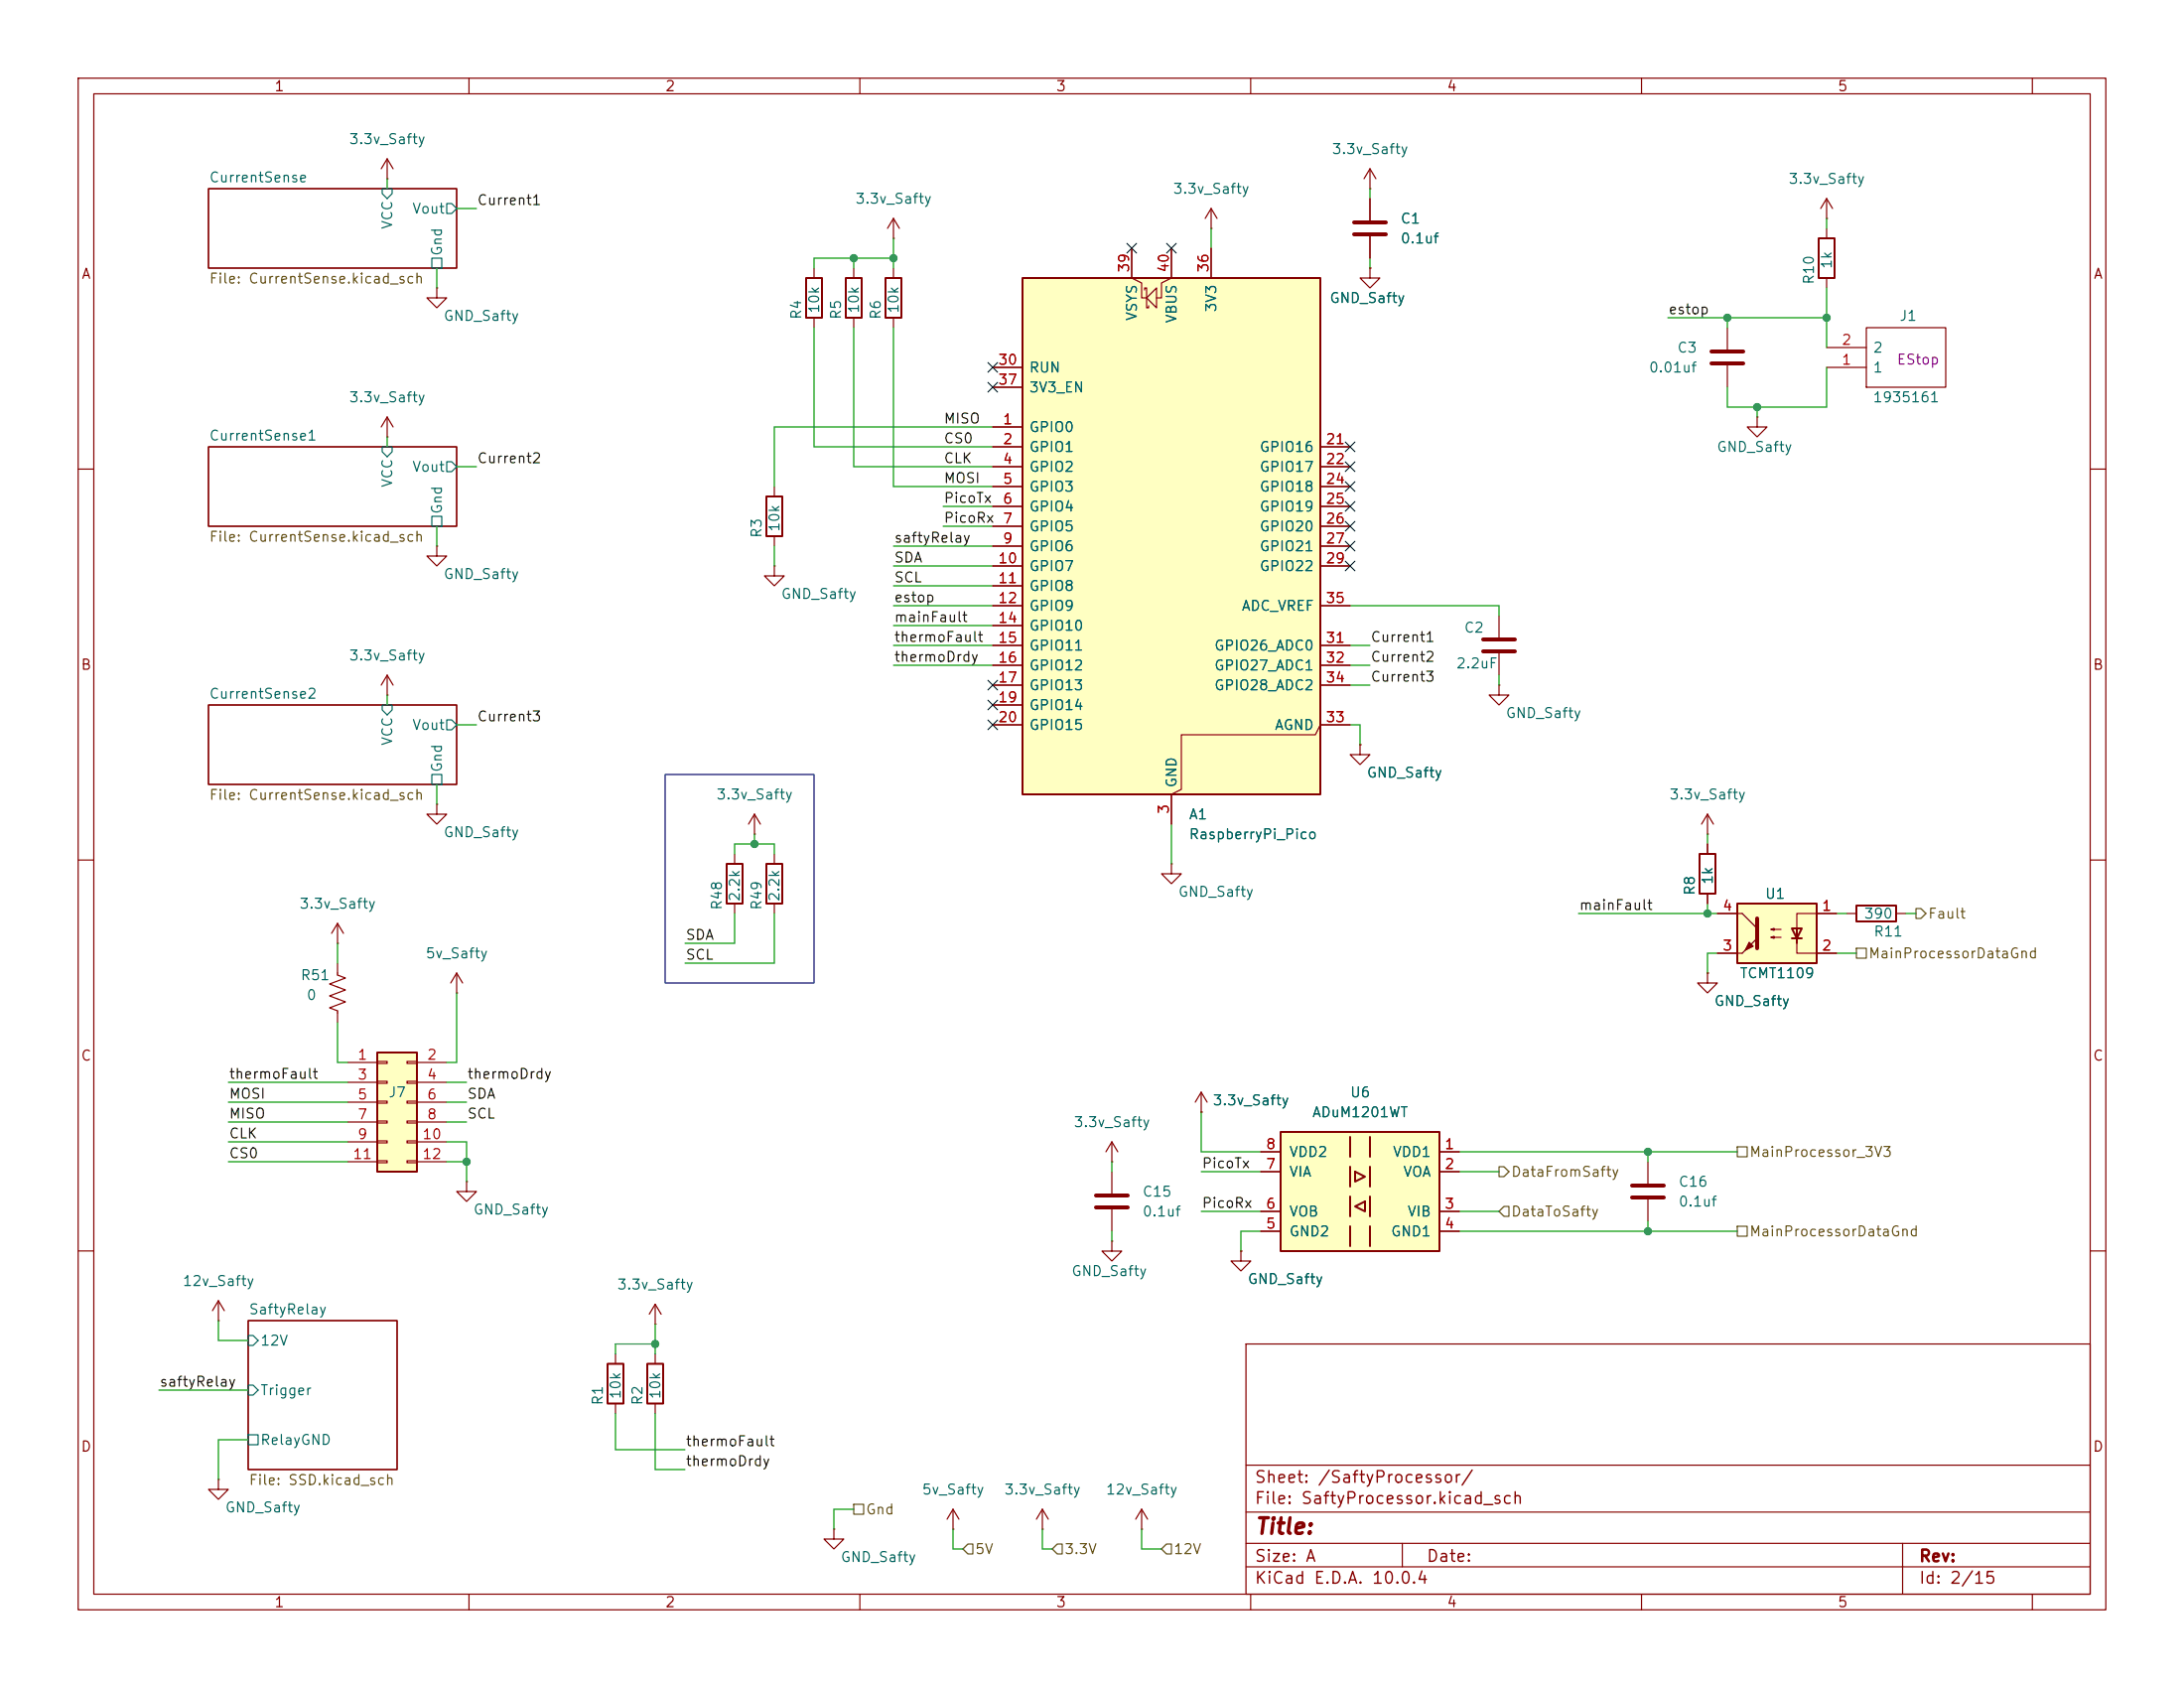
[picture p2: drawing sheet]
<svg xmlns="http://www.w3.org/2000/svg" width="279mm" height="216mm" viewBox="0 0 279 216" stroke-linecap="round" stroke-linejoin="round" font-family="sans-serif">
<g fill="none" stroke="#840000" stroke-width=".15">
<path d="M10 10h259.4v195.9h-259.4zM12 12h255.4v191.9h-255.4zM60 10v2M110 10v2M160 10v2M210 10v2M260 10v2M26.7 24.1h31.7v10.2h-31.7zM26.7 57.2h31.7v10.1h-31.7zM10 60h2M267.4 60h2M26.7 90.2h31.7v10.1h-31.7z"/>
<path d="M10 110h2M267.4 110h2M10 160h2M31.7 168.9h19.1v19.1h-19.1zM159.4 171.9h108v32h-108zM267.4 160h2M159.4 197.4h108M159.4 193.4h108M159.4 187.4h108M179.4 197.4v3M243.4 197.4v6.5M60 203.9v2"/>
<path d="M110 203.9v2M159.4 200.4h108M160 203.9v2M210 203.9v2M260 203.9v2"/>
</g>
<path d="M48.9 24.1h1.3v.7l-.7 .6-.6-.6zM55.2 33h1.3v1.3h-1.3zM57.1 26h.7l.6 .7-.6 .6h-.7zM48.9 57.2h1.3v.6l-.7 .6-.6-.6zM57.1 59.1h.7l.6 .6-.6 .6h-.7zM55.2 66h1.3v1.3h-1.3zM48.9 90.2h1.3v.6l-.7 .6-.6-.6zM55.2 99.1h1.3v1.2h-1.3zM57.1 92.1h.7l.6 .6-.6 .6h-.7zM31.7 177.2h.7l.6 .6-.6 .6h-.7zM31.7 170.8h.7l.6 .7-.6 .6h-.7zM31.7 183.5h1.3v1.3h-1.3z" fill="none" stroke="#006464" stroke-width=".15"/>
<path d="M48.3 134.6h5v15.3h-5z" fill="#ffffc2"/>
<path d="M48.3 134.6h5v15.3h-5zM77.7 174.4h2.1v5.1h-2.1z" fill="none" stroke="#840000" stroke-width=".25"/>
<g fill="none" stroke="#840000" stroke-width=".15">
<path d="M43.2 123.2v1.5l1 .4-2 .8 2 .7-2 .8 2 .7-2 .8 1 .4v1.5M44.4 135.9h3.9M44.4 138.4h3.9M48.3 135.8h1.2v.2h-1.2zM48.3 138.3h1.2v.3h-1.2zM52.1 135.8h1.2v.2h-1.2zM52.1 138.3h1.2v.3h-1.2zM53.3 135.9h3.8M53.3 138.4h3.8M58.4 127h.1M58.4 124.5l-.7 1.2M58.4 124.5l.8 1.2"/>
<path d="M58.4 124.5v2.5M218.4 124.5v1.2h1.3l-1.3 1.3-1.2-1.3h1.2M218.4 124.5h.1M44.4 141h3.9M44.4 143.5h3.9M44.4 146.1h3.9M44.4 148.6h3.9M48.3 140.8h1.2v.3h-1.2zM48.3 143.4h1.2v.2h-1.2zM48.3 145.9h1.2v.3h-1.2zM48.3 148.5h1.2v.2h-1.2zM52.1 140.8h1.2v.3h-1.2z"/>
<path d="M52.1 143.4h1.2v.2h-1.2zM52.1 145.9h1.2v.3h-1.2zM52.1 148.5h1.2v.2h-1.2zM53.3 141h3.8M53.3 143.5h3.8M53.3 146.1h3.8M53.3 148.6h3.8M59.7 151.1v1.3h1.3l-1.3 1.3-1.3-1.3h1.3M59.7 151.1h.1M78.7 173.2v1.2M78.7 179.5v1.3M121.9 195.6h.1"/>
<path d="M121.9 193l-.7 1.3M121.9 193l.8 1.3M121.9 193v2.6"/>
</g>
<path d="M222.2 115.6h10.2v7.6h-10.2z" fill="#ffffc2"/>
<path d="M103.1 35.6h2.1v5h-2.1zM222.2 115.6h10.2v7.6h-10.2zM229.2 118.7h1.3l-.6 1.3zM229.2 120h1.3" fill="none" stroke="#840000" stroke-width=".25"/>
<g fill="none" stroke="#840000" stroke-width=".15">
<path d="M104.1 34.3v1.3M175.3 24.1h.1M175.3 21.6l-.8 1.3M175.3 21.6l.7 1.3M175.3 21.6v2.5M104.1 40.6v1.3M55.9 69.9v1.2h1.2l-1.2 1.3-1.3-1.3h1.3M55.9 69.9h.1M191.8 78.7v2.8M191.8 83.6v2.8M219.7 116.8h3.2l1.9 1.9M226.6 118.9l.3-.2v.3l-.3-.1h1.2"/>
<path d="M226.6 119.9l.3-.1v.2l-.3-.1h1.2M234.9 116.8h-5v3.9v-2M219.7 121.9h3.2M229.9 120v1.9h5M27.9 168.9h.1M27.9 166.4l-.7 1.2M27.9 166.4l.8 1.2M27.9 166.4v2.5M158.7 160v1.3h1.3l-1.3 1.3-1.2-1.3h1.2M158.7 160h.1M27.9 189.2v1.3h1.3l-1.3 1.3-1.2-1.3h1.2M27.9 189.2h.1"/>
</g>
<path d="M189.7 81.8h4.1M189.7 83.3h4.1M224.8 117.5v3.8" fill="none" stroke="#840000" stroke-width=".51"/>
<g fill="#840000" stroke="#840000" stroke-width=".15">
<path d="M223.8 120.5l.5 .5-1 .5z"/>
<path d="M222.9 121.9l1.9-1.9z"/>
</g>
<path d="M163.8 144.8h20.3v15.2h-20.3z" fill="#ffffc2"/>
<g fill="none" stroke="#840000" stroke-width=".25">
<path d="M108.2 35.6h2v5h-2zM113.3 35.6h2v5h-2zM232.7 30.5h2v5.1h-2zM98 63.5h2.1v5.1h-2.1zM217.4 109.2h2.1v5.1h-2.1zM237.5 115.8h5.1v2.1h-5.1zM163.8 144.8h20.3v15.2h-20.3zM172.7 145.4v2.6M172.7 149.2v2.6M172.7 153v2.6M172.7 156.8v2.6M173.4 154.3l1.2-.6v1.2z"/>
<path d="M173.4 149.9l1.2 .6-1.2 .6zM175.3 145.4v2.6M175.3 149.2v2.6M175.3 153v2.6M175.3 156.8v2.6"/>
</g>
<g fill="none" stroke="#840000" stroke-width=".15">
<path d="M49.5 22.9h.1M49.5 20.3l-.7 1.3M49.5 20.3l.8 1.3M49.5 20.3v2.6M55.9 36.8v1.3h1.2l-1.2 1.3-1.3-1.3h1.3M55.9 36.8h.1M109.2 34.3v1.3M114.3 30.5h.1M114.3 27.9l-.8 1.3M114.3 27.9l.8 1.3M114.3 27.9v2.6M114.3 34.3v1.3"/>
<path d="M233.7 27.9h.1M233.7 25.4l-.8 1.3M233.7 25.4l.7 1.3M233.7 25.4v2.5M233.7 29.2v1.3M233.7 35.6v1.2M49.5 55.9h.1M49.5 53.3v2.6M49.5 53.3l-.7 1.3M49.5 53.3l.8 1.3M109.2 40.6v1.3M114.3 40.6v1.3"/>
<path d="M221 41.9v2.8M221 46.7v2.8M224.8 53.3v1.3h-1.3l1.3 1.3 1.3-1.3h-1.3M224.8 53.3h.1M233.7 47h5.1M233.7 44.5h5.1M238.8 41.9h10.1v7.6h-10.1zM99.1 72.4v1.3h1.2l-1.2 1.2-1.3-1.2h1.3M99.1 72.4h.1M99.1 62.2v1.3M99.1 68.6v1.3M49.5 88.9h.1"/>
<path d="M49.5 86.4v2.5M49.5 86.4l-.7 1.2M49.5 86.4l.8 1.2M55.9 102.9v1.2h1.2l-1.2 1.3-1.3-1.3h1.3M55.9 102.9h.1M149.9 110.5v1.3h1.2l-1.2 1.2-1.3-1.2h1.3M149.9 110.5h.1M218.4 106.7h.1M218.4 104.1v2.6M218.4 108v1.2M218.4 114.3v1.3M218.4 104.1l-.7 1.3"/>
<path d="M218.4 104.1l.8 1.3M236.2 116.8h1.3M242.6 116.8h1.2M153.7 139.7l-.8 1.3M153.7 139.7l.7 1.3M153.7 139.7v2.5M153.7 142.2h.1M161.3 147.3h2.5M161.3 149.9h2.5M161.3 154.9h2.5M161.3 157.5h2.5M184.1 147.3h2.6"/>
<path d="M184.1 149.9h2.6M184.1 154.9h2.6M184.1 157.5h2.6M210.8 148.6v2.8M210.8 153.4v2.8M106.7 195.6v1.3h1.2l-1.2 1.2-1.3-1.2h1.3M106.7 195.6h.1"/>
</g>
<path d="M218.9 45h4.1M218.9 46.5h4.1M208.8 151.6h4.1M208.8 153.2h4.1" fill="none" stroke="#840000" stroke-width=".51"/>
<path d="M130.8 35.6h38.1v66h-38.1z" fill="#ffffc2"/>
<path d="M130.8 35.6h38.1v66h-38.1zM93 110.5h2v5.1h-2zM98 110.5h2.1v5.1h-2.1zM82.8 174.4h2v5.1h-2z" fill="none" stroke="#840000" stroke-width=".25"/>
<g fill="none" stroke="#840000" stroke-width=".15">
<path d="M144.8 31.8v3.8l1.2 .6v1.9h.7M146.4 37.1v-.3h.3v2.6h.2v-.3M148 36.8v2.6l-1.3-1.3zM149.9 31.8v3.8l-1.3 .6v1.9h-.6M154.9 29.2h.1M154.9 26.7v2.5M154.9 31.8v3.8M154.9 26.7l-.7 1.2M154.9 26.7l.8 1.2M175.3 34.3v1.3h-1.3l1.3 1.2 1.2-1.2h-1.2M175.3 34.3h.1M175.3 25.4v2.8"/>
<path d="M175.3 30.2v2.8M127 54.6h3.8M127 57.2h3.8M127 59.7h3.8M127 47h3.8M127 49.5h3.8M168.9 57.2h3.8M168.9 59.7h3.8M127 62.2h3.8M127 64.8h3.8M127 67.3h3.8M127 69.9h3.8"/>
<path d="M127 72.4h3.8M127 74.9h3.8M127 77.5h3.8M168.9 62.2h3.8M168.9 64.8h3.8M168.9 67.3h3.8M168.9 69.9h3.8M168.9 72.4h3.8M168.9 77.5h3.8M127 80h3.8M127 82.6h3.8M127 85.1h3.8"/>
<path d="M127 87.6h3.8M127 90.2h3.8M127 92.7h3.8M168.9 82.6h3.8M168.9 85.1h3.8M168.9 87.6h3.8M172.7 92.7h-3.8l-.6 1.3h-17.2v7l-1.2 .6v3.8M174 95.3v1.2h1.3l-1.3 1.3-1.3-1.3h1.3M174 95.3h.1M191.8 87.6v1.3h1.2l-1.2 1.3-1.3-1.3h1.3M191.8 87.6h.1M43.2 118.1l-.8 1.3"/>
<path d="M43.2 118.1l.7 1.3M43.2 118.1v2.6M94 109.2v1.3M94 115.6v1.2M96.5 106.7h.1M96.5 104.1l-.7 1.3M96.5 104.1l.8 1.3M96.5 104.1v2.6M99.1 109.2v1.3M99.1 115.6v1.2M218.4 108v1.2M218.4 114.3v1.3"/>
<path d="M219.7 116.8h2.5M232.4 116.8h2.5M43.2 120.7h.1M218.4 124.5h.1M219.7 121.9h2.5M232.4 121.9h2.5M142.2 148.6h.1M142.2 158.8v1.2h-1.2l1.2 1.3 1.3-1.3h-1.3M142.2 158.8h.1M142.2 146.1l-.7 1.2M142.2 146.1l.8 1.2M142.2 146.1v2.5"/>
<path d="M142.2 149.9v2.8M142.2 154.7v2.8M153.7 142.2h.1M161.3 147.3h2.5M161.3 149.9h2.5M161.3 154.9h2.5M161.3 157.5h2.5M184.1 147.3h2.6M184.1 149.9h2.6M184.1 154.9h2.6M184.1 157.5h2.6M83.8 169.4h.1"/>
<path d="M83.8 166.8l-.7 1.3M83.8 166.8l.8 1.3M83.8 166.8v2.6M83.8 173.2v1.2M83.8 179.5v1.3M158.7 160h.1M133.3 195.6h.1M133.3 193l-.7 1.3M133.3 193l.8 1.3M133.3 193v2.6M146 195.6h.1M146 193l-.7 1.3"/>
<path d="M146 193l.8 1.3M146 193v2.6"/>
</g>
<path d="M173.2 28.4h4.1M173.2 30h4.1M140.2 152.9h4.1M140.2 154.4h4.1" fill="none" stroke="#840000" stroke-width=".51"/>
<path d="M245.1 116.2h.6l.7 .6-.7 .7h-.6zM237.5 121.3h1.3v1.3h-1.3zM191.8 149.2h.6l.6 .7-.6 .6h-.6zM192.4 154.3h.6v1.3h-.6l-.6-.7zM222.2 156.8h1.3v1.3h-1.3zM222.2 146.7h1.3v1.3h-1.3zM109.2 192.4h1.3v1.3h-1.3zM123.8 197.5h.7v1.3h-.7l-.6-.7zM135.3 197.5h.6v1.3h-.6l-.7-.7zM149.2 197.5h.7v1.3h-.7l-.6-.7z" fill="none" stroke="#725600" stroke-width=".15"/>
<g fill="none" stroke="#009600" stroke-width=".15">
<path d="M49.5 22.9v1.2M55.9 34.3v2.5M58.4 26.7h2.6M109.2 33v1.3M114.3 33h-10.2v1.3M114.3 30.5v3.8M154.9 29.2v2.6M175.3 24.1v1.3M175.3 33v1.3M233.7 27.9v1.3M233.7 36.8v7.7M49.5 55.9v1.3"/>
<path d="M58.4 59.7h2.6M104.1 41.9v15.3h22.9M109.2 41.9v17.8h17.8M114.3 41.9v20.3h12.7M127 54.6h-27.9v7.6M213.4 40.6h20.3M221 40.6v1.3M224.8 52.1v1.2M233.7 47v5.1h-12.7v-2.6M55.9 67.3v2.6M99.1 69.9v2.5M114.3 69.9h12.7"/>
<path d="M114.3 74.9h12.7M114.3 72.4h12.7M114.3 77.5h12.7M120.6 64.8h6.4M120.6 67.3h6.4M172.7 77.5h19.1v1.2M49.5 88.9v1.3M58.4 92.7h2.6M114.3 80h12.7M114.3 82.6h12.7M114.3 85.1h12.7M172.7 92.7h1.3v2.6"/>
<path d="M172.7 82.6h2.6M172.7 85.1h2.6M172.7 87.6h2.6M191.8 86.4v1.2M55.9 100.3v2.6M94 109.2v-1.2h5.1v1.2M94 116.8v3.9h-6.4M96.5 106.7v1.3M99.1 116.8v6.4h-11.5M149.9 105.4v5.1M201.9 116.8h17.8M218.4 106.7v1.3"/>
<path d="M218.4 115.6v1.2M234.9 116.8h1.3M243.8 116.8h1.3M29.2 138.4h15.2M43.2 130.8v5.1h1.2M43.2 120.7v2.5M57.1 138.4h2.6M58.4 127v8.9h-1.3M219.7 121.9h-1.3v2.6M234.9 121.9h2.6M29.2 141h15.2M29.2 148.6h15.2"/>
<path d="M29.2 143.5h15.2M29.2 146.1h15.2M57.1 146.1h2.6v5M57.1 141h2.6M57.1 148.6h2.6M57.1 143.5h2.6M142.2 148.6v1.3M142.2 157.5v1.3M153.7 149.9h7.6M153.7 154.9h7.6M153.7 142.2v5.1h7.6M161.3 157.5h-2.6v2.5"/>
<path d="M186.7 149.9h5.1M186.7 154.9h5.1M186.7 147.3h35.5M186.7 157.5h35.5M210.8 147.3v1.3M210.8 156.2v1.3M20.3 177.8h11.4M27.9 168.9v2.6h3.8M83.8 171.9h-5.1v1.3M83.8 169.4v3.8M31.7 184.2h-3.8v5M78.7 180.8v4.6h8.9"/>
<path d="M83.8 180.8v7.2h3.8M109.2 193h-2.5v2.6M121.9 195.6v2.5h1.3M133.3 195.6v2.5h1.3M146 195.6v2.5h2.6"/>
</g>
<g fill="none" stroke="#000084" stroke-width=".15">
<path d="M144.2 31.1l1.2 1.3M145.4 31.1l-1.2 1.3M149.3 31.1l1.2 1.3M150.5 31.1l-1.2 1.3M126.4 46.4l1.2 1.2M126.4 48.9l1.2 1.2M127.6 46.4l-1.2 1.2M127.6 48.9l-1.2 1.2M172.1 56.5l1.2 1.3M172.1 59.1l1.2 1.2M173.3 56.5l-1.2 1.3M173.3 59.1l-1.2 1.2"/>
<path d="M172.1 64.2l1.2 1.2M172.1 61.6l1.2 1.2M172.1 66.7l1.2 1.2M172.1 71.8l1.2 1.2M172.1 69.2l1.2 1.3M173.3 64.2l-1.2 1.2M173.3 61.6l-1.2 1.2M173.3 66.7l-1.2 1.2M173.3 71.8l-1.2 1.2M173.3 69.2l-1.2 1.3M126.4 87l1.2 1.2M126.4 89.6l1.2 1.2"/>
<path d="M126.4 92.1l1.2 1.2M127.6 87l-1.2 1.2M127.6 89.6l-1.2 1.2M127.6 92.1l-1.2 1.2"/>
</g>
<path d="M85.1 99.1h19v26.6h-19z" fill="none" stroke="#0000c2" stroke-width=".15"/>
<g fill="#009600" stroke="#009600" stroke-width=".13">
<circle cx="210.8" cy="157.5" r=".46"/>
<circle cx="210.8" cy="147.3" r=".46"/>
<circle cx="96.5" cy="108" r=".46"/>
<circle cx="59.7" cy="148.6" r=".46"/>
<circle cx="83.8" cy="171.9" r=".46"/>
<circle cx="224.8" cy="52.1" r=".46"/>
<circle cx="218.4" cy="116.8" r=".46"/>
<circle cx="221" cy="40.6" r=".46"/>
<circle cx="233.7" cy="40.6" r=".46"/>
<circle cx="114.3" cy="33" r=".46"/>
<circle cx="109.2" cy="33" r=".46"/>
</g>
<text font-size="2" fill="#840000" x="160.4" y="196.7">Title:</text>
<g font-size="1.5" fill="#840000">
<text x="160.4" y="190">Sheet: /SaftyProcessor/</text>
<text x="160.4" y="192.7">File: SaftyProcessor.kicad_sch</text>
<text x="160.4" y="202.9">KiCad E.D.A. 10.0.4</text>
<text x="160.4" y="200.1">Size: A</text>
<text x="182.4" y="200.1">Date:</text>
<text x="245.4" y="200.1">Rev:</text>
<text x="245.4" y="202.9">Id: 2/15</text>
</g>
<g font-size="1.3" fill="#840000">
<text x="35" y="12">1</text>
<text x="85" y="12">2</text>
<text x="135" y="12">3</text>
<text x="185" y="12">4</text>
<text x="235" y="12">5</text>
<text x="10.3" y="36">A</text>
<text x="267.7" y="36">A</text>
<text x="10.3" y="86">B</text>
<text x="267.7" y="86">B</text>
<text x="10.3" y="136">C</text>
<text x="267.7" y="136">C</text>
<text x="10.3" y="186">D</text>
<text x="267.7" y="186">D</text>
<text x="35" y="205.9">1</text>
<text x="85" y="205.9">2</text>
<text x="135" y="205.9">3</text>
<text x="185" y="205.9">4</text>
<text x="235" y="205.9">5</text>
</g>
<g font-size="1.3" fill="#006464">
<text x="26.7" y="23.6">CurrentSense</text>
<text x="44.6" y="18.8">3.3v_Safty</text>
<text x="170.3" y="20">3.3v_Safty</text>
<text x="228.7" y="23.8">3.3v_Safty</text>
<text x="50.5" y="29.4" transform="rotate(-90 50.5 29.4)">VCC</text>
<text x="52.6" y="27.6">Vout</text>
<text x="109.3" y="26.4">3.3v_Safty</text>
<text x="150" y="25.1">3.3v_Safty</text>
<text x="179.1" y="28.9">C1</text>
<text x="56.9" y="32.8" transform="rotate(-90 56.9 32.8)">Gnd</text>
<text x="179.1" y="31.5">0.1uf</text>
<text x="234.7" y="34.5" transform="rotate(-90 234.7 34.5)">1k</text>
<text x="56.7" y="41.4">GND_Safty</text>
<text x="102.8" y="41" transform="rotate(-90 102.8 41)">R4</text>
<text x="105.1" y="40.2" transform="rotate(-90 105.1 40.2)">10k</text>
<text x="107.9" y="41" transform="rotate(-90 107.9 41)">R5</text>
<text x="110.2" y="40.2" transform="rotate(-90 110.2 40.2)">10k</text>
<text x="113" y="41" transform="rotate(-90 113 41)">R6</text>
<text x="115.3" y="40.2" transform="rotate(-90 115.3 40.2)">10k</text>
<text x="145.8" y="41.1" transform="rotate(-90 145.8 41.1)">VSYS</text>
<text x="150.8" y="41.4" transform="rotate(-90 150.8 41.4)">VBUS</text>
<text x="155.9" y="40" transform="rotate(-90 155.9 40)">3V3</text>
<text x="170" y="39.1">GND_Safty</text>
<text x="232.4" y="36.5" transform="rotate(-90 232.4 36.5)">R10</text>
<text x="242.9" y="41.4">J1</text>
<text x="131.6" y="48">RUN</text>
<text x="210.8" y="48">0.01uf</text>
<text x="214.5" y="45.4">C3</text>
<text x="239.5" y="48">1</text>
<text x="239.5" y="45.4">2</text>
<text x="44.6" y="51.8">3.3v_Safty</text>
<text x="131.6" y="50.5">3V3_EN</text>
<text x="239.5" y="51.8">1935161</text>
<text x="26.7" y="56.7">CurrentSense1</text>
<text x="131.6" y="55.6">GPIO0</text>
<text x="131.6" y="58.1">GPIO1</text>
<text x="161.1" y="58.1">GPIO16</text>
<text x="219.5" y="58.1">GND_Safty</text>
<text x="50.5" y="62.4" transform="rotate(-90 50.5 62.4)">VCC</text>
<text x="52.6" y="60.7">Vout</text>
<text x="56.9" y="65.8" transform="rotate(-90 56.9 65.8)">Gnd</text>
<text x="131.6" y="60.7">GPIO2</text>
<text x="131.6" y="63.2">GPIO3</text>
<text x="131.6" y="65.7">GPIO4</text>
<text x="161.1" y="60.7">GPIO17</text>
<text x="161.1" y="63.2">GPIO18</text>
<text x="161.1" y="65.7">GPIO19</text>
<text x="97.7" y="68.9" transform="rotate(-90 97.7 68.9)">R3</text>
<text x="100" y="68.1" transform="rotate(-90 100 68.1)">10k</text>
<text x="131.6" y="68.3">GPIO5</text>
<text x="131.6" y="70.8">GPIO6</text>
<text x="161.1" y="68.3">GPIO20</text>
<text x="161.1" y="70.8">GPIO21</text>
<text x="56.7" y="74.4">GND_Safty</text>
<text x="99.8" y="76.9">GND_Safty</text>
<text x="131.6" y="73.4">GPIO7</text>
<text x="131.6" y="75.9">GPIO8</text>
<text x="161.1" y="73.4">GPIO22</text>
<text x="131.6" y="78.4">GPIO9</text>
<text x="131.6" y="81">GPIO10</text>
<text x="131.6" y="83.5">GPIO11</text>
<text x="155.2" y="83.5">GPIO26_ADC0</text>
<text x="158.8" y="78.4">ADC_VREF</text>
<text x="187.2" y="81.2">C2</text>
<text x="26.7" y="89.7">CurrentSense2</text>
<text x="44.6" y="84.8">3.3v_Safty</text>
<text x="131.6" y="86.1">GPIO12</text>
<text x="131.6" y="88.6">GPIO13</text>
<text x="155.2" y="86.1">GPIO27_ADC1</text>
<text x="155.2" y="88.6">GPIO28_ADC2</text>
<text x="186.2" y="85.8">2.2uF</text>
<text x="50.5" y="95.5" transform="rotate(-90 50.5 95.5)">VCC</text>
<text x="52.6" y="93.7">Vout</text>
<text x="131.6" y="91.1">GPIO14</text>
<text x="131.6" y="93.7">GPIO15</text>
<text x="163" y="93.7">AGND</text>
<text x="192.5" y="92.2">GND_Safty</text>
<text x="56.9" y="98.9" transform="rotate(-90 56.9 98.9)">Gnd</text>
<text x="150.8" y="100.8" transform="rotate(-90 150.8 100.8)">GND</text>
<text x="174.8" y="99.8">GND_Safty</text>
<text x="56.7" y="107.4">GND_Safty</text>
<text x="91.6" y="102.6">3.3v_Safty</text>
<text x="152" y="105.1">A1</text>
<text x="152" y="107.7">RaspberryPi_Pico</text>
<text x="213.5" y="102.6">3.3v_Safty</text>
<text x="219.4" y="113.2" transform="rotate(-90 219.4 113.2)">1k</text>
<text x="38.2" y="116.5">3.3v_Safty</text>
<text x="92.7" y="116.5" transform="rotate(-90 92.7 116.5)">R48</text>
<text x="95" y="115.4" transform="rotate(-90 95 115.4)">2.2k</text>
<text x="97.7" y="116.5" transform="rotate(-90 97.7 116.5)">R49</text>
<text x="100" y="115.4" transform="rotate(-90 100 115.4)">2.2k</text>
<text x="150.6" y="115">GND_Safty</text>
<text x="217.1" y="114.6" transform="rotate(-90 217.1 114.6)">R8</text>
<text x="225.7" y="115.3">U1</text>
<text x="238.4" y="117.8">390</text>
<text x="38.4" y="125.7">R51</text>
<text x="54.4" y="122.9">5v_Safty</text>
<text x="222.5" y="125.4">TCMT1109</text>
<text x="239.6" y="120.1">R11</text>
<text x="39.1" y="128.2">0</text>
<text x="219.2" y="129">GND_Safty</text>
<text x="49.6" y="140.7">J7</text>
<text x="155.1" y="141.7">3.3v_Safty</text>
<text x="167.8" y="143.2">ADuM1201WT</text>
<text x="172.6" y="140.7">U6</text>
<text x="137.3" y="144.5">3.3v_Safty</text>
<text x="164.8" y="148.3">VDD2</text>
<text x="178.1" y="148.3">VDD1</text>
<text x="60.5" y="155.7">GND_Safty</text>
<text x="146.1" y="155.9">0.1uf</text>
<text x="146.1" y="153.4">C15</text>
<text x="164.8" y="155.9">VOB</text>
<text x="164.8" y="150.8">VIA</text>
<text x="179.4" y="150.8">VOA</text>
<text x="180" y="155.9">VIB</text>
<text x="214.6" y="154.6">0.1uf</text>
<text x="214.6" y="152.1">C16</text>
<text x="164.8" y="158.5">GND2</text>
<text x="177.9" y="158.5">GND1</text>
<text x="23.3" y="164.8">12v_Safty</text>
<text x="78.9" y="165.2">3.3v_Safty</text>
<text x="137" y="163.5">GND_Safty</text>
<text x="159.5" y="164.5">GND_Safty</text>
<text x="31.7" y="168.4">SaftyRelay</text>
<text x="33.2" y="172.4">12V</text>
<text x="33.2" y="178.8">Trigger</text>
<text x="77.4" y="179.8" transform="rotate(-90 77.4 179.8)">R1</text>
<text x="79.7" y="179.1" transform="rotate(-90 79.7 179.1)">10k</text>
<text x="82.5" y="179.8" transform="rotate(-90 82.5 179.8)">R2</text>
<text x="84.8" y="179.1" transform="rotate(-90 84.8 179.1)">10k</text>
<text x="33.2" y="185.1">RelayGND</text>
<text x="117.9" y="191.5">5v_Safty</text>
<text x="128.4" y="191.5">3.3v_Safty</text>
<text x="141.4" y="191.5">12v_Safty</text>
<text x="28.7" y="193.8">GND_Safty</text>
<text x="107.5" y="200.1">GND_Safty</text>
</g>
<g font-size="1.3" fill="#0f0f0f">
<text x="61" y="26.5">Current1</text>
<text x="213.4" y="40.5">estop</text>
<text x="61" y="59.6">Current2</text>
<text x="120.6" y="54.5">MISO</text>
<text x="120.6" y="57">CS0</text>
<text x="120.6" y="59.6">CLK</text>
<text x="120.6" y="62.1">MOSI</text>
<text x="120.6" y="64.6">PicoTx</text>
<text x="114.3" y="69.7">saftyRelay</text>
<text x="120.6" y="67.2">PicoRx</text>
<text x="114.3" y="74.8">SCL</text>
<text x="114.3" y="77.3">estop</text>
<text x="114.3" y="72.3">SDA</text>
<text x="114.3" y="82.4">thermoFault</text>
<text x="114.3" y="79.9">mainFault</text>
<text x="175.3" y="82.4">Current1</text>
<text x="114.3" y="85">thermoDrdy</text>
<text x="175.3" y="85">Current2</text>
<text x="175.3" y="87.5">Current3</text>
<text x="61" y="92.6">Current3</text>
<text x="201.9" y="116.7">mainFault</text>
<text x="87.6" y="120.5">SDA</text>
<text x="87.6" y="123.1">SCL</text>
<text x="29.2" y="140.8">MOSI</text>
<text x="29.2" y="143.4">MISO</text>
<text x="29.2" y="138.3">thermoFault</text>
<text x="59.7" y="138.3">thermoDrdy</text>
<text x="59.7" y="140.8">SDA</text>
<text x="59.7" y="143.4">SCL</text>
<text x="29.2" y="148.5">CS0</text>
<text x="29.2" y="145.9">CLK</text>
<text x="153.7" y="149.7">PicoTx</text>
<text x="153.7" y="154.8">PicoRx</text>
<text x="20.3" y="177.7">saftyRelay</text>
<text x="87.6" y="185.3">thermoFault</text>
<text x="87.6" y="187.8">thermoDrdy</text>
</g>
<g font-size="1.3" fill="#a90000">
<text x="144.8" y="35" transform="rotate(-90 144.8 35)">39</text>
<text x="149.8" y="35" transform="rotate(-90 149.8 35)">40</text>
<text x="154.9" y="35" transform="rotate(-90 154.9 35)">36</text>
<text x="127.6" y="47">30</text>
<text x="235.5" y="47">1</text>
<text x="235.5" y="44.4">2</text>
<text x="127.6" y="49.5">37</text>
<text x="128.2" y="54.6">1</text>
<text x="128.2" y="57.1">2</text>
<text x="128.2" y="59.7">4</text>
<text x="169.5" y="57.1">21</text>
<text x="169.5" y="59.7">22</text>
<text x="128.2" y="62.2">5</text>
<text x="128.2" y="64.7">6</text>
<text x="169.5" y="62.2">24</text>
<text x="169.5" y="64.7">25</text>
<text x="128.2" y="67.3">7</text>
<text x="128.2" y="69.8">9</text>
<text x="169.5" y="67.3">26</text>
<text x="169.5" y="69.8">27</text>
<text x="127.6" y="72.4">10</text>
<text x="127.6" y="74.9">11</text>
<text x="127.6" y="77.4">12</text>
<text x="169.5" y="72.4">29</text>
<text x="169.5" y="77.4">35</text>
<text x="127.6" y="80">14</text>
<text x="127.6" y="82.5">15</text>
<text x="169.5" y="82.5">31</text>
<text x="127.6" y="85.1">16</text>
<text x="127.6" y="87.6">17</text>
<text x="169.5" y="85.1">32</text>
<text x="169.5" y="87.6">34</text>
<text x="127.6" y="90.1">19</text>
<text x="127.6" y="92.7">20</text>
<text x="169.5" y="92.7">33</text>
<text x="149.8" y="104.2" transform="rotate(-90 149.8 104.2)">3</text>
<text x="220.3" y="116.8">4</text>
<text x="233" y="116.8">1</text>
<text x="220.3" y="121.9">3</text>
<text x="233" y="121.9">2</text>
<text x="45.6" y="135.9">1</text>
<text x="54.5" y="135.9">2</text>
<text x="45.6" y="138.4">3</text>
<text x="45.6" y="140.9">5</text>
<text x="45.6" y="143.5">7</text>
<text x="54.5" y="138.4">4</text>
<text x="54.5" y="140.9">6</text>
<text x="54.5" y="143.5">8</text>
<text x="45" y="148.6">11</text>
<text x="45.6" y="146">9</text>
<text x="53.9" y="146">10</text>
<text x="53.9" y="148.6">12</text>
<text x="161.9" y="149.8">7</text>
<text x="161.9" y="147.3">8</text>
<text x="184.7" y="147.3">1</text>
<text x="184.7" y="149.8">2</text>
<text x="161.9" y="154.9">6</text>
<text x="184.7" y="154.9">3</text>
<text x="161.9" y="157.5">5</text>
<text x="184.7" y="157.5">4</text>
</g>
<g font-size="1.3" fill="#725600">
<text x="26.7" y="36.6">File: CurrentSense.kicad_sch</text>
<text x="26.7" y="69.6">File: CurrentSense.kicad_sch</text>
<text x="26.7" y="102.6">File: CurrentSense.kicad_sch</text>
<text x="246.6" y="117.8">Fault</text>
<text x="239" y="122.9">MainProcessorDataGnd</text>
<text x="223.7" y="148.3">MainProcessor_3V3</text>
<text x="193.2" y="155.9">DataToSafty</text>
<text x="193.2" y="150.8">DataFromSafty</text>
<text x="223.7" y="158.5">MainProcessorDataGnd</text>
<text x="31.7" y="190.3">File: SSD.kicad_sch</text>
<text x="110.7" y="194">Gnd</text>
<text x="124.7" y="199.1">5V</text>
<text x="136.1" y="199.1">3.3V</text>
<text x="150.1" y="199.1">12V</text>
</g>
<text font-size="1.3" fill="#840084" x="242.6" y="46.9">EStop</text>
</svg>
